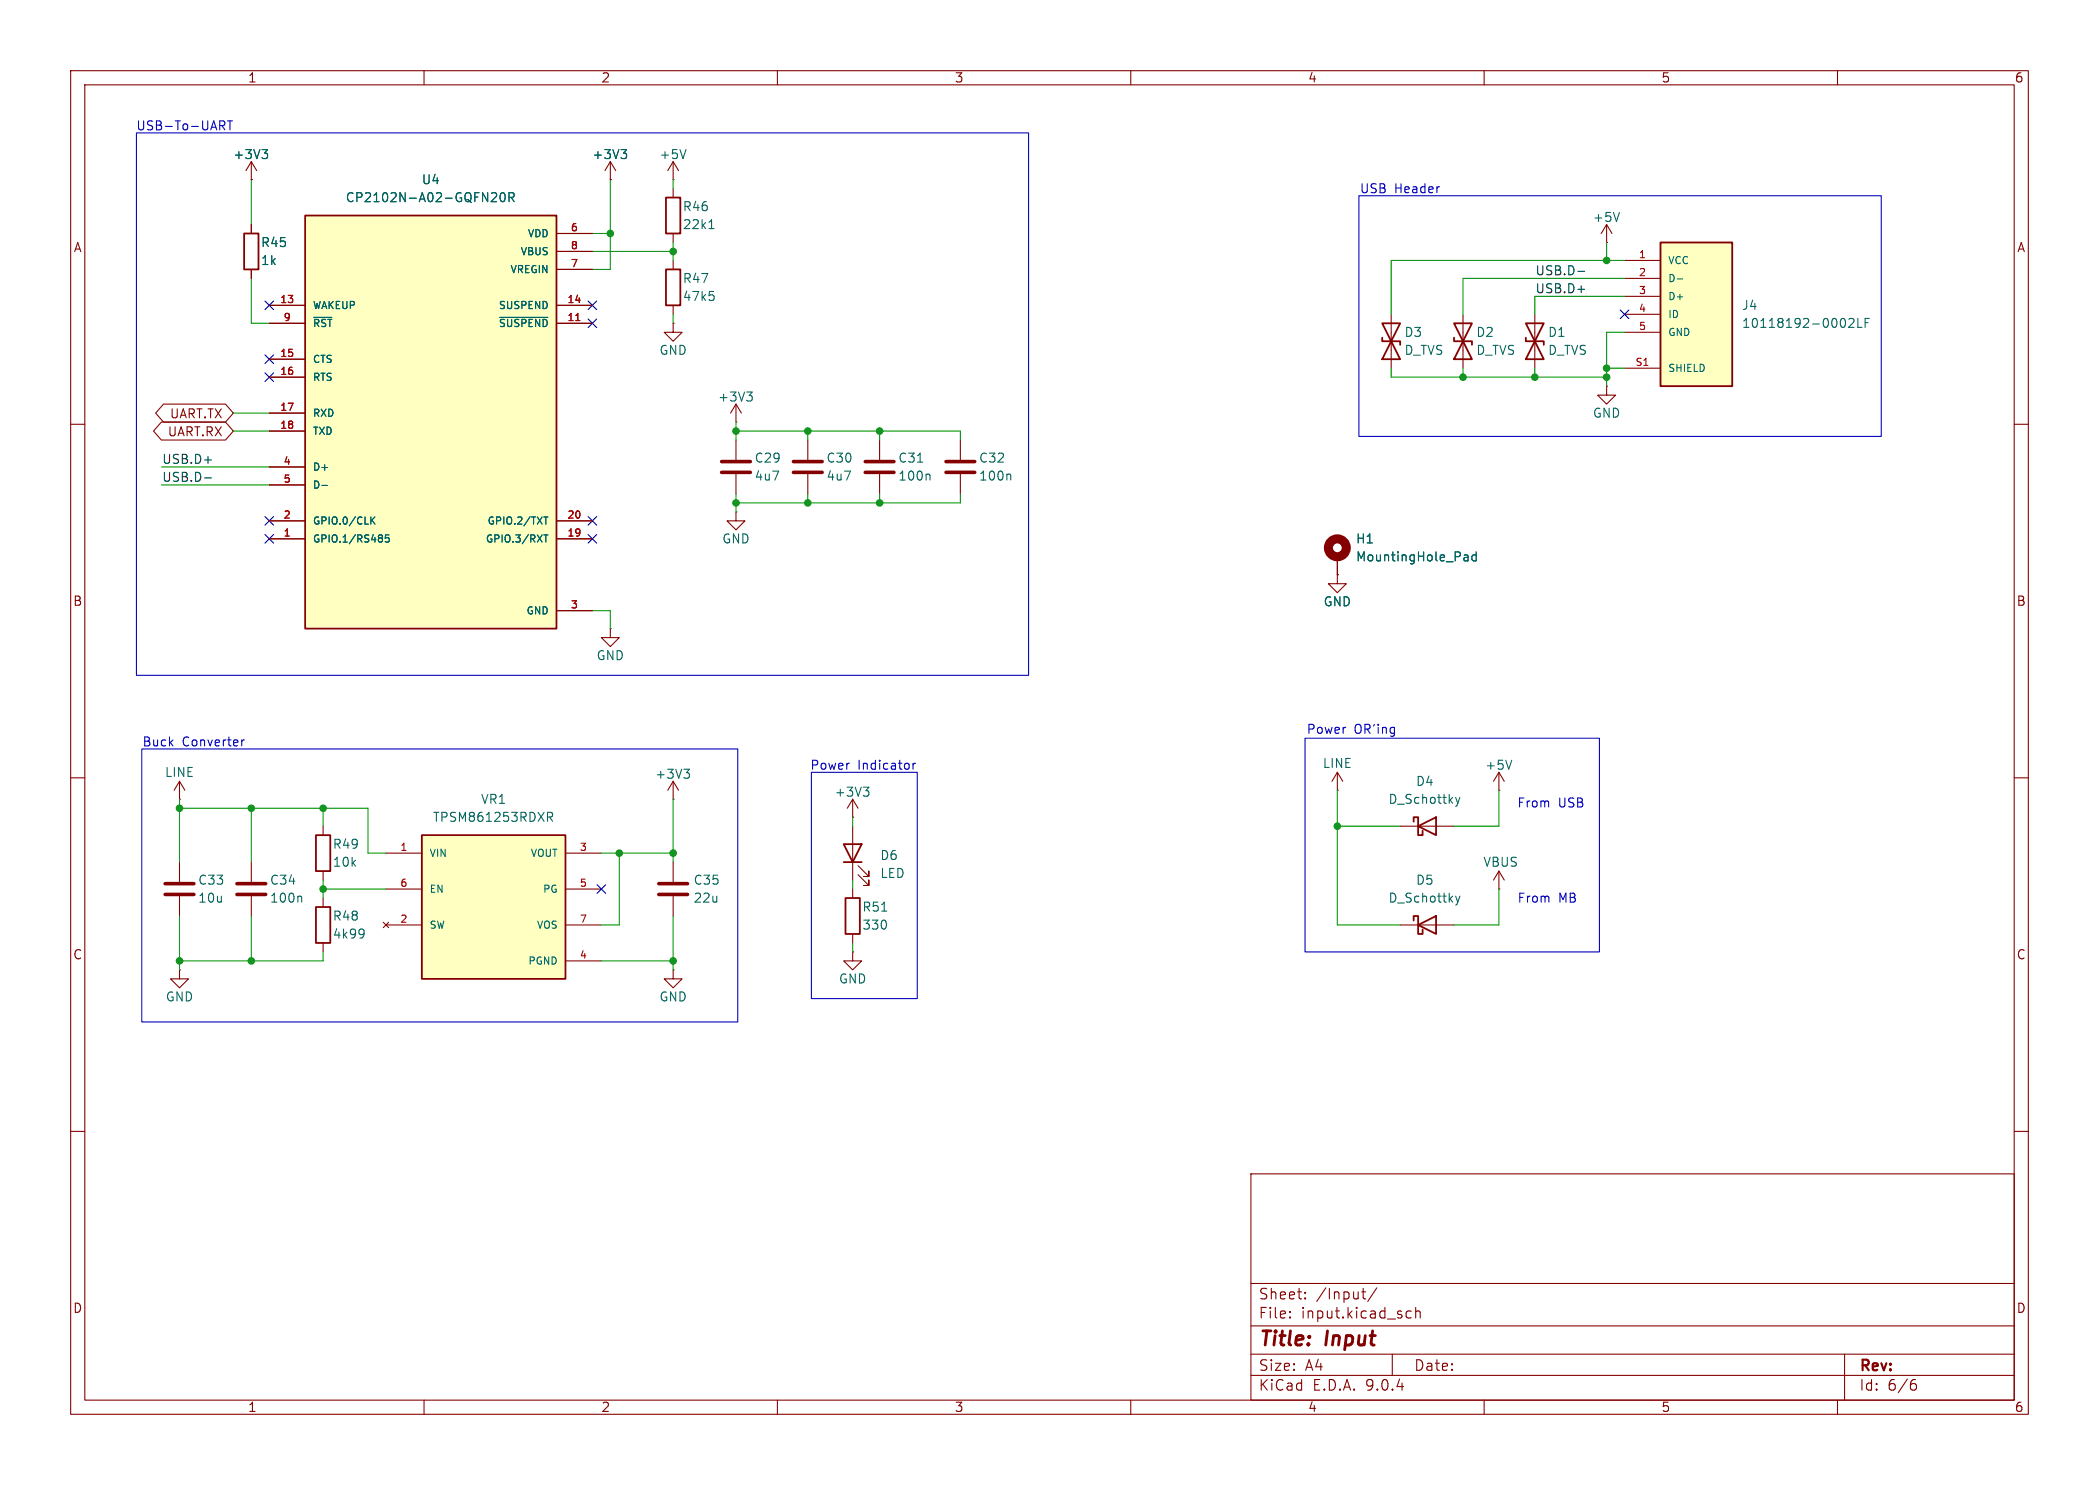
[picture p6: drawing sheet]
<svg xmlns="http://www.w3.org/2000/svg" width="297mm" height="210mm" viewBox="0 0 297 210" stroke-linecap="round" stroke-linejoin="round" font-family="sans-serif">
<g fill="none" stroke="#840000" stroke-width=".15">
<path d="M10 10h277v190h-277zM12 12h273v186h-273zM60 10v2M110 10v2M160 10v2M210 10v2M260 10v2M10 60h2M285 60h2M10 110h2M25.4 113h.1M25.4 110.5l-.8 1.3"/>
<path d="M25.4 110.5l.8 1.3M25.4 110.5v2.5M285 110h2M95.2 121.9v2.8M95.2 126.7v2.8M10 160h2M177 166h108v32h-108zM285 160h2M60 198v2M110 198v2M160 198v2M177 194.5h108"/>
<path d="M177 191.5h108M177 187.5h108M177 181.5h108M182.5 186.3h.1l-.1 .1M182.5 186.3v.1M182.5 185.5v.1M182.5 185.5h.1l-.1 .1M184.7 183.6v.1M184.7 183.6h-.1l.1 .1M184.7 182.8v.1M184.7 182.8h-.1l.1 .1M192.7 182.7h.5"/>
<path d="M192.9 182.2v1.3l.1 .1 .2 .1M194.8 182.1l-1.3 2M197 191.5v3M199 186.3l.2 .1 .5-.1M199.7 185.5l-.5-.1-.2 .1M200.3 185.5a.37 .37 0 0 1 .7 .1v.8M200.3 184.9v1.5M210 198v2M260 198v2M261 191.5v6.5M270.6 195.7h.4l.2 .3-.1 .5-.2 .1h-.3M271 195.1l-.4 .1"/>
</g>
<path d="M93.2 125h4.1M93.2 126.5h4.1" fill="none" stroke="#840000" stroke-width=".51"/>
<path d="M59.7 118.1h20.3v20.3h-20.3z" fill="#ffffc2"/>
<path d="M59.7 118.1h20.3v20.3h-20.3zM119.4 119.4h2.5l-1.3 2.5zM200 116.2v-.6h.7v2.5h.6v-.6M200.7 116.8l2.5-1.2v2.5zM119.4 121.9h2.5M119.6 127h2.1v5.1h-2.1z" fill="none" stroke="#840000" stroke-width=".25"/>
<g fill="none" stroke="#840000" stroke-width=".15">
<path d="M227.3 34.3h.1M227.3 31.8l-.7 1.2M227.3 31.8l.8 1.2M227.3 31.8v2.5M114.3 62.2v2.8M114.3 67.1v2.8M86.4 88.9v1.3h1.2l-1.2 1.2-1.3-1.2h1.3M86.4 88.9h.1M95.2 113h.1M95.2 110.5l-.7 1.3M95.2 110.5l.8 1.3M95.2 110.5v2.5"/>
<path d="M120.6 115.6h.1M120.6 113l-.7 1.3M120.6 113l.8 1.3M120.6 113v2.6M120.6 116.8v7.7M198.1 116.8h7.6M212.1 111.8h.1M212.1 109.2l-.8 1.3M212.1 109.2l.8 1.3M212.1 109.2v2.6M25.4 121.9v2.8M25.4 126.7v2.8"/>
<path d="M54.2 130.4l.8 .8M54.6 120.7h5.1M54.6 125.7h5.1M54.6 130.8h5.1M55 130.4l-.8 .8M80 120.7h5.1M80 125.7h5.1M80 130.8h5.1M80 135.9h5.1M95.2 137.2v1.2h1.3l-1.3 1.3-1.2-1.3h1.2M95.2 137.2h.1M120.6 134.6v1.3h1.3l-1.3 1.3-1.2-1.3h1.2"/>
<path d="M120.6 134.6h.1M120.6 125.7v1.3M120.6 132.1v1.3M121.4 123.7l1.5 1.5v-.7v.7h-.7M121.4 122.4l1.5 1.6v-.8v.8h-.7"/>
</g>
<path d="M229.1 30l-.4 1.3M77.5 114.9h.5l.2 .2-.1 .4h-.6M77.8 115.5l.4 .6M96.8 108.8h.7l-.4 .5M97.3 109.3l.2 .2v.3l-.2 .3M122.2 111.3h.7l-.4 .5M122.7 111.8l.2 .2v.4l-.2 .2M206 112.8l.3 .8M206.3 113.6l-.2 .3-.1 .1M206.6 112.8l-.3 .8M213.9 107.5l-.4 1.3M124.8 128.8h.7" fill="none" stroke="#006464" stroke-width=".15"/>
<path d="M112.3 65.3h4M112.3 66.8h4M23.4 125h4M23.4 126.5h4" fill="none" stroke="#840000" stroke-width=".51"/>
<path d="M43.2 30.5h35.5v58.4h-35.5z" fill="#ffffc2"/>
<path d="M43.2 30.5h35.5v58.4h-35.5zM44.7 128.3h2v5.1h-2zM200 130.2v-.7h.7v2.6h.6v-.7M200.7 130.8l2.5-1.3v2.6z" fill="none" stroke="#840000" stroke-width=".25"/>
<g fill="none" stroke="#840000" stroke-width=".15">
<path d="M78.7 33h5.1M78.7 35.6h5.1M78.7 38.1h5.1M38.1 43.2h5.1M38.1 45.7h5.1M38.1 50.8h5.1M38.1 53.3h5.1M38.1 58.4h5.1M78.7 43.2h5.1M78.7 45.7h5.1M227.3 54.6v1.3h1.3l-1.3 1.3-1.2-1.3h1.2M227.3 54.6h.1"/>
<path d="M38.1 61h5.1M38.1 66h5.1M38.1 68.6h5.1M38.1 73.7h5.1M38.1 76.2h5.1M78.7 73.7h5.1M78.7 76.2h5.1M189.2 78.7v2.6M78.7 86.4h5.1M189.2 111.8h.1M189.2 109.2l-.7 1.3M189.2 109.2l.8 1.3"/>
<path d="M189.2 109.2v2.6M45.7 127v1.3M45.7 133.4v1.2M198.1 130.8h7.6M212.1 125.7h.1M212.1 123.2l-.8 1.3M212.1 123.2l.8 1.3M212.1 123.2v2.5"/>
</g>
<g fill="none" stroke="#006464" stroke-width=".15">
<path d="M69.6 27.3l.4-.1 .2 .2 .1 .2-.1 .2-.7 .7h.8M70.9 27.3l.2-.1a.69 .69 0 0 1 .3 1.2l-.2 .1a.69 .69 0 0 1-.3-1.1zM72 27.9h.6l.2-.2-.1-.3-.2-.2h-.5v1.3M72.3 27.9l.5 .6M44.4 44.9h2.6M70.7 44.9h6.8M45.6 68.7h.7M52.6 73.5l.5 .6M53.1 73.1l-.6 .6M54.1 75.7v.3M54.1 76.2v.4M55 75.6h-.4l-.1 .5 .1-.1 .4 .1 .1 .1-.1 .4-.1 .1-.4-.1"/>
<path d="M76.9 75.6h.6M76.9 73.1h.6M77.2 73.1v1M77.2 75.6v1.1M207.3 78.5h.2l.2 .2v.6M207.7 79.3h-.4M207.7 78.8h-.4M208.9 78.5h-.4l-.2 .2v.4l.1 .2h.5M208.9 78v1.3M51.3 131.4l.2 .1a1.07 1.07 0 0 1-.2 1M51.5 131.9l-.2 .3M206 126.7l.3 .9"/>
<path d="M206.3 127.6l-.2 .3-.1 .1M206.6 126.7l-.3 .9"/>
</g>
<path d="M81.5 45.3h.6" fill="none" stroke="#a90000" stroke-width=".15"/>
<circle cx="189.2" cy="77.5" r="1.27" fill="none" stroke="#840000" stroke-width="1.3"/>
<path d="M234.9 34.3h10.2v20.3h-10.2z" fill="#ffffc2"/>
<path d="M34.5 33h2.1v5.1h-2.1zM94.2 38.1h2.1v5.1h-2.1zM94.2 27.9h2.1v5.1h-2.1zM234.9 34.3h10.2v20.3h-10.2zM195.6 45.7h2.5l-2.5 5.1h2.5zM195.6 47.8v.5h2.5v.5M205.7 45.7h2.6l-2.6 5.1h2.6zM205.7 47.8v.5h2.6v.5M215.9 45.7h2.5l-2.5 5.1h2.5zM215.9 47.8v.5h2.5v.5M44.7 118.1h2v5.1h-2z" fill="none" stroke="#840000" stroke-width=".25"/>
<g fill="none" stroke="#840000" stroke-width=".15">
<path d="M35.6 25.4h.1M35.6 22.9l-.8 1.2M35.6 22.9l.7 1.2M35.6 22.9v2.5M35.6 31.8v1.2M35.6 38.1v1.3M78.7 33h5.1M78.7 35.6h5.1M78.7 38.1h5.1M86.4 25.4h.1M86.4 22.9l-.8 1.2M86.4 22.9l.7 1.2"/>
<path d="M86.4 22.9v2.5M95.2 25.4h.1M95.2 22.9v2.5M95.2 26.7v1.2M95.2 33v1.3M95.2 36.8v1.3M95.2 22.9l-.7 1.2M95.2 22.9l.8 1.2M229.9 36.8h5M229.9 39.4h5M22.8 59.7h9.1l1.1 1.3-1.1 1.2h-9.1l-1.1-1.2zM23.1 57.1h8.8l1.1 1.3-1.1 1.3h-8.8l-1.1-1.3z"/>
<path d="M38.1 43.2h5.1M38.1 45.7h5.1M38.1 50.8h5.1M38.1 53.3h5.1M38.1 58.4h5.1M78.7 43.2h5.1M78.7 45.7h5.1M95.2 45.7v1.3h1.3l-1.3 1.3-1.2-1.3h1.2M95.2 45.7h.1M95.2 43.2v1.3M104.1 59.7h.1M104.1 57.2l-.7 1.2"/>
<path d="M104.1 57.2l.8 1.2M104.1 57.2v2.5M196.8 44.5v7.6M207 44.5v7.6M217.2 44.5v7.6M229.9 41.9h5M229.9 44.5h5M229.9 47h5M229.9 52.1h5M38.1 61h5.1M38.1 66h5.1M38.1 68.6h5.1"/>
<path d="M38.1 73.7h5.1M38.1 76.2h5.1M78.7 73.7h5.1M78.7 76.2h5.1M104.1 72.4v1.3h1.3l-1.3 1.2-1.2-1.2h1.2M104.1 72.4h.1M104.1 62.2v2.8M104.1 67.1v2.8M124.5 62.2v2.8M124.5 67.1v2.8M135.9 62.2v2.8M135.9 67.1v2.8"/>
<path d="M189.2 78.7v2.6M78.7 86.4h5.1M189.2 81.3v1.3h1.3l-1.3 1.2-1.2-1.2h1.2M189.2 81.3h.1M45.7 116.8v1.3M25.4 137.2v1.2h1.3l-1.3 1.3-1.3-1.3h1.3M25.4 137.2h.1M35.6 121.9v2.8M35.6 126.7v2.8M45.7 123.2v1.3"/>
</g>
<g fill="none" stroke="#006464" stroke-width=".15">
<path d="M37.1 21.2h.8l-.5 .4M37.6 21.6l.3 .3v.3l-.3 .2M69.6 27.3l.4-.1 .2 .2 .1 .2-.1 .2-.7 .7h.8M70.9 27.3l.2-.1a.69 .69 0 0 1 .3 1.2l-.2 .1a.69 .69 0 0 1-.3-1.1zM72 27.9h.6l.2-.2-.1-.3-.2-.2h-.5v1.3M72.3 27.9l.5 .6M87.9 21.2h.8l-.5 .4M88.4 21.6l.3 .3v.3l-.3 .2M97.1 21.2l-.5 1.2M100.3 32.3h.7M100.6 31.2l.1-.1v1.2M237.3 39.4h.8"/>
<path d="M44.4 44.9h2.6M70.7 44.9h6.8M100.4 41.2h.6M100.8 41.7l.2 .2v.3l-.2 .3M105.7 55.4h.7l-.4 .5M106.2 55.9l.2 .3v.3l-.2 .2M261.6 45.2l.2-.2h.3l.2 .2v.2v.2l-.8 .7h.8M262.9 45v1.3h.6M263.9 45.6h.4M264.5 45h-.6v1.3M45.6 68.7h.7M52.6 73.5l.5 .6"/>
<path d="M53.1 73.1l-.6 .6M54.1 75.7v.3M54.1 76.2v.4M55 75.6h-.4l-.1 .5 .1-.1 .4 .1 .1 .1-.1 .4-.1 .1-.4-.1M76.9 75.6h.6M76.9 73.1h.6M77.2 73.1v1M77.2 75.6v1.1M129.8 65.3h.8M131.4 67l.2 .2v.7M142.8 67l.2 .2v.7M207.3 78.5h.2l.2 .2v.6"/>
<path d="M207.7 79.3h-.4M207.7 78.8h-.4M208.9 78.5h-.4l-.2 .2v.4l.1 .2h.5M208.9 78v1.3M42.5 126.7l.2 .2v.7"/>
</g>
<path d="M102.1 65.3h4.1M102.1 66.8h4.1M122.4 65.3h4.1M122.4 66.8h4.1M133.9 65.3h4M133.9 66.8h4M33.5 125h4.1M33.5 126.5h4.1" fill="none" stroke="#840000" stroke-width=".51"/>
<path d="M223.3 38.4h.9M223.3 40.9h.9M28.9 67.6h1M28.9 65h1" fill="none" stroke="#0f0f0f" stroke-width=".15"/>
<g fill="none" stroke="#009600" stroke-width=".15">
<path d="M35.6 25.4v6.4M35.6 39.4v6.3h2.5M83.8 35.6h11.4M83.8 33h2.6M86.4 25.4v12.7h-2.6M95.2 25.4v1.3M95.2 34.3v2.5M227.3 34.3v2.5M229.9 36.8h-33.1v7.7M229.9 39.4h-22.9v5.1M33 58.4h5.1M95.2 44.5v1.2"/>
<path d="M104.1 59.7v2.5M196.8 52.1v1.2h30.5M207 52.1v1.2M217.2 52.1v1.2M227.3 52.1h2.6M229.9 41.9h-12.7v2.6M229.9 47h-2.6v7.6M22.9 68.6h15.2M22.9 66h15.2M33 61h5.1M104.1 61h31.8v1.2M104.1 69.9v2.5"/>
<path d="M114.3 61v1.2M114.3 69.9v1.2M124.5 61v1.2M124.5 69.9v1.2M135.9 69.9v1.2h-31.8M83.8 86.4h2.6v2.5M25.4 114.3h26.7v6.4h2.5M25.4 113v8.9M35.6 114.3v7.6M45.7 114.3v2.5M95.2 113v8.9M120.6 115.6v1.2"/>
<path d="M189.2 111.8v19h8.9M189.2 116.8h8.9M212.1 111.8v5h-6.4M25.4 129.5v7.7M35.6 129.5v6.4M45.7 124.5v2.5M45.7 134.6v1.3h-20.3M45.7 125.7h8.9M85.1 135.9h10.1M85.1 120.7h10.1M87.6 120.7v10.1h-2.5M95.2 129.5v7.7"/>
<path d="M120.6 124.5v1.2M120.6 133.4v1.2M212.1 125.7v5.1h-6.4"/>
</g>
<g fill="none" stroke="#000084" stroke-width=".15">
<path d="M37.5 52.7l1.2 1.2M37.5 42.6l1.2 1.2M37.5 50.2l1.2 1.2M38.7 52.7l-1.2 1.2M38.7 42.6l-1.2 1.2M38.7 50.2l-1.2 1.2M83.2 42.6l1.2 1.2M83.2 45.1l1.2 1.2M84.4 42.6l-1.2 1.2M84.4 45.1l-1.2 1.2M229.3 43.8l1.2 1.3M230.5 43.8l-1.2 1.3"/>
<path d="M37.5 75.6l1.2 1.2M37.5 73.1l1.2 1.2M38.7 75.6l-1.2 1.2M38.7 73.1l-1.2 1.2M83.2 75.6l1.2 1.2M83.2 73.1l1.2 1.2M84.4 75.6l-1.2 1.2M84.4 73.1l-1.2 1.2M84.5 125.1l1.2 1.2M85.7 125.1l-1.2 1.2"/>
</g>
<g fill="none" stroke="#0000c2" stroke-width=".15">
<path d="M19.3 18.8h126.2v76.7h-126.2zM31.1 17.1h.5l.2 .2-.1 .4-.6 .1M31.4 17.8l.4 .6M32.2 17.1h.7M32.5 17.1v1.3M192.3 27.7h73.9v34h-73.9zM20.1 105.9h84.3v38.6h-84.3zM34.2 104.6v.9M34.6 104.6l-.3 .1-.1 .2M114.8 109.2h15v32h-15zM129.2 107.9v.9M129.6 107.9l-.3 .1-.1 .2"/>
<path d="M184.7 104.4h41.6v30.2h-41.6z"/>
</g>
<path d="M81.5 45.3h.6" fill="none" stroke="#a90000" stroke-width=".15"/>
<g fill="#009600" stroke="#009600" stroke-width=".15">
<circle cx="87.6" cy="120.7" r=".46"/>
<circle cx="95.2" cy="120.7" r=".46"/>
<circle cx="95.2" cy="135.9" r=".46"/>
<circle cx="207" cy="53.3" r=".46"/>
<circle cx="114.3" cy="71.1" r=".46"/>
<circle cx="104.1" cy="71.1" r=".46"/>
<circle cx="104.1" cy="61" r=".46"/>
<circle cx="95.2" cy="35.6" r=".46"/>
<circle cx="124.5" cy="71.1" r=".46"/>
<circle cx="114.3" cy="61" r=".46"/>
<circle cx="124.5" cy="61" r=".46"/>
<circle cx="86.4" cy="33" r=".46"/>
<circle cx="35.6" cy="114.3" r=".46"/>
<circle cx="45.7" cy="114.3" r=".46"/>
<circle cx="25.4" cy="114.3" r=".46"/>
<circle cx="227.3" cy="36.8" r=".46"/>
<circle cx="227.3" cy="52.1" r=".46"/>
<circle cx="227.3" cy="53.3" r=".46"/>
<circle cx="217.2" cy="53.3" r=".46"/>
<circle cx="189.2" cy="116.8" r=".46"/>
<circle cx="25.4" cy="135.9" r=".46"/>
<circle cx="35.6" cy="135.9" r=".46"/>
<circle cx="45.7" cy="125.7" r=".46"/>
</g>
<g font-size="2.8" fill="#840000">
<text x="178" y="190.9">Title:</text>
<text x="187.7" y="190.9">Input</text>
</g>
<g font-size="2.1" fill="#840000">
<text x="178" y="184">Sheet:</text>
<text x="186.2" y="184">/Input/</text>
<text x="178" y="186.7">File:</text>
<text x="184.1" y="186.7">input.kicad_sch</text>
<text x="178" y="196.9">KiCad</text>
<text x="178" y="194.1">Size:</text>
<text x="184.7" y="194.1">A4</text>
<text x="185.7" y="196.9">E.D.A.</text>
<text x="193.3" y="196.9">9.0.4</text>
<text x="200" y="194.1">Date:</text>
<text x="263" y="194.3">Rev:</text>
<text x="263" y="196.9">Id:</text>
<text x="267.1" y="196.9">6/6</text>
</g>
<g font-size="1.8" fill="#840000">
<text x="35" y="11.9">1</text>
<text x="85" y="11.9">2</text>
<text x="135" y="11.9">3</text>
<text x="185" y="11.9">4</text>
<text x="235" y="11.9">5</text>
<text x="285" y="11.9">6</text>
<text x="10.3" y="35.9">A</text>
<text x="285.3" y="35.9">A</text>
<text x="23.9" y="59.4">UART.TX</text>
<text x="23.6" y="61.9">UART.RX</text>
<text x="10.3" y="85.9">B</text>
<text x="285.3" y="85.9">B</text>
<text x="10.3" y="135.9">C</text>
<text x="285.3" y="135.9">C</text>
<text x="10.3" y="185.9">D</text>
<text x="285.3" y="185.9">D</text>
<text x="35" y="199.9">1</text>
<text x="85" y="199.9">2</text>
<text x="135" y="199.9">3</text>
<text x="185" y="199.9">4</text>
<text x="235" y="199.9">5</text>
<text x="285" y="199.9">6</text>
</g>
<g font-size="1.8" fill="#0000c2">
<text x="19.2" y="18.6">USB-To-UART</text>
<text x="192.3" y="27.5">USB</text>
<text x="197.3" y="27.5">Header</text>
<text x="20.1" y="105.8">Buck</text>
<text x="25.8" y="105.8">Converter</text>
<text x="184.8" y="104">Power</text>
<text x="191.6" y="104">OR'ing</text>
<text x="114.6" y="109.1">Power</text>
<text x="121.4" y="109.1">Indicator</text>
<text x="214.6" y="114.4">From</text>
<text x="220.5" y="114.4">USB</text>
<text x="214.6" y="127.9">From</text>
<text x="220.5" y="127.9">MB</text>
</g>
<g font-size="1.8" fill="#006464">
<text x="32.9" y="22.7">+3V3</text>
<text x="83.7" y="22.7">+3V3</text>
<text x="93.2" y="22.7">+5V</text>
<text x="48.8" y="28.8">CP2102N-A02-GQFN20R</text>
<text x="59.6" y="26.3">U4</text>
<text x="36.8" y="35.2">R45</text>
<text x="96.5" y="30.1">R46</text>
<text x="96.5" y="32.6">22k1</text>
<text x="225.3" y="31.6">+5V</text>
<text x="36.8" y="37.7">1k</text>
<text x="96.5" y="40.2">R47</text>
<text x="96.5" y="42.8">47k5</text>
<text x="198.6" y="47.9">D3</text>
<text x="208.8" y="47.9">D2</text>
<text x="219" y="47.9">D1</text>
<text x="246.4" y="44">J4</text>
<text x="246.4" y="46.6">10118192-0002LF</text>
<text x="93.2" y="50.4">GND</text>
<text x="198.6" y="50.4">D_TVS</text>
<text x="208.8" y="50.4">D_TVS</text>
<text x="219" y="50.4">D_TVS</text>
<text x="101.5" y="57">+3V3</text>
<text x="225.3" y="59.3">GND</text>
<text x="106.7" y="65.6">C29</text>
<text x="116.8" y="65.6">C30</text>
<text x="127" y="65.6">C31</text>
<text x="138.4" y="65.6">C32</text>
<text x="106.7" y="68.2">4u7</text>
<text x="116.8" y="68.2">4u7</text>
<text x="127" y="68.2">100n</text>
<text x="138.4" y="68.2">100n</text>
<text x="102.1" y="77.1">GND</text>
<text x="191.8" y="77.1">H1</text>
<text x="191.8" y="79.6">MountingHole_Pad</text>
<text x="187.2" y="86">GND</text>
<text x="84.3" y="93.6">GND</text>
<text x="23.2" y="110.1">LINE</text>
<text x="68" y="113.9">VR1</text>
<text x="92.6" y="110.3">+3V3</text>
<text x="118" y="112.9">+3V3</text>
<text x="187.1" y="108.8">LINE</text>
<text x="196.4" y="113.9">D_Schottky</text>
<text x="200.3" y="111.4">D4</text>
<text x="210.1" y="109.1">+5V</text>
<text x="61.2" y="116.4">TPSM861253RDXR</text>
<text x="27.9" y="125.3">C33</text>
<text x="38.1" y="125.3">C34</text>
<text x="47" y="122.8">10k</text>
<text x="47" y="120.2">R49</text>
<text x="98.1" y="125.3">C35</text>
<text x="124.5" y="121.8">D6</text>
<text x="124.5" y="124.4">LED</text>
<text x="200.3" y="125.3">D5</text>
<text x="209.8" y="122.8">VBUS</text>
<text x="27.9" y="127.9">10u</text>
<text x="38.1" y="127.9">100n</text>
<text x="47" y="130.4">R48</text>
<text x="98.1" y="127.9">22u</text>
<text x="121.9" y="131.7">330</text>
<text x="121.9" y="129.1">R51</text>
<text x="196.4" y="127.9">D_Schottky</text>
<text x="47" y="132.9">4k99</text>
<text x="23.4" y="141.8">GND</text>
<text x="93.2" y="141.8">GND</text>
<text x="118.6" y="139.3">GND</text>
</g>
<g font-size="1.8" fill="#0f0f0f">
<text x="217.2" y="41.6">USB.D+</text>
<text x="217.2" y="39">USB.D-</text>
<text x="22.9" y="65.7">USB.D+</text>
<text x="22.9" y="68.2">USB.D-</text>
</g>
<g font-size="1.4" fill="#006464">
<text x="74.6" y="33.8">VDD</text>
<text x="72.1" y="38.8">VREGIN</text>
<text x="73.6" y="36.3">VBUS</text>
<text x="236" y="37.6">VCC</text>
<text x="236" y="40.1">D-</text>
<text x="44.2" y="43.9">WAKEUP</text>
<text x="44.2" y="46.5">~{RST}</text>
<text x="70.5" y="43.9">SUSPEND</text>
<text x="70.5" y="46.5">~{SUSPEND}</text>
<text x="236" y="42.6">D+</text>
<text x="236" y="45.2">ID</text>
<text x="236" y="47.7">GND</text>
<text x="44.2" y="51.5">CTS</text>
<text x="236" y="52.8">SHIELD</text>
<text x="44.2" y="54.1">RTS</text>
<text x="44.2" y="59.2">RXD</text>
<text x="44.2" y="61.7">TXD</text>
<text x="44.2" y="66.8">D+</text>
<text x="44.2" y="69.3">D-</text>
<text x="44.2" y="74.4">GPIO.0/CLK</text>
<text x="44.2" y="76.9">GPIO.1/RS485</text>
<text x="68.6" y="76.9">GPIO.3/RXT</text>
<text x="68.9" y="74.4">GPIO.2/TXT</text>
<text x="74.4" y="87.1">GND</text>
<text x="60.7" y="121.4">VIN</text>
<text x="75" y="121.4">VOUT</text>
<text x="60.7" y="126.5">EN</text>
<text x="60.7" y="131.5">SW</text>
<text x="75.8" y="131.5">VOS</text>
<text x="76.7" y="126.5">PG</text>
<text x="74.6" y="136.6">PGND</text>
</g>
<g font-size="1.4" fill="#a90000">
<text x="80.7" y="32.8">6</text>
<text x="80.7" y="35.3">8</text>
<text x="80.7" y="37.8">7</text>
<text x="231.8" y="36.6">1</text>
<text x="231.8" y="39.1">2</text>
<text x="231.8" y="41.7">3</text>
<text x="39.5" y="42.9">13</text>
<text x="40" y="45.5">9</text>
<text x="80.2" y="42.9">14</text>
<text x="80.2" y="45.5">11</text>
<text x="231.8" y="44.2">4</text>
<text x="231.8" y="46.7">5</text>
<text x="39.5" y="50.5">15</text>
<text x="39.5" y="53.1">16</text>
<text x="231.3" y="51.8">S1</text>
<text x="39.5" y="58.2">17</text>
<text x="39.5" y="60.7">18</text>
<text x="40" y="65.8">4</text>
<text x="40" y="68.3">5</text>
<text x="40" y="73.4">2</text>
<text x="40" y="75.9">1</text>
<text x="80.2" y="73.4">20</text>
<text x="80.2" y="75.9">19</text>
<text x="80.7" y="86.1">3</text>
<text x="56.5" y="120.4">1</text>
<text x="56.5" y="125.5">6</text>
<text x="81.9" y="120.4">3</text>
<text x="81.9" y="125.5">5</text>
<text x="56.5" y="130.6">2</text>
<text x="81.9" y="130.6">7</text>
<text x="81.9" y="135.6">4</text>
</g>
</svg>
